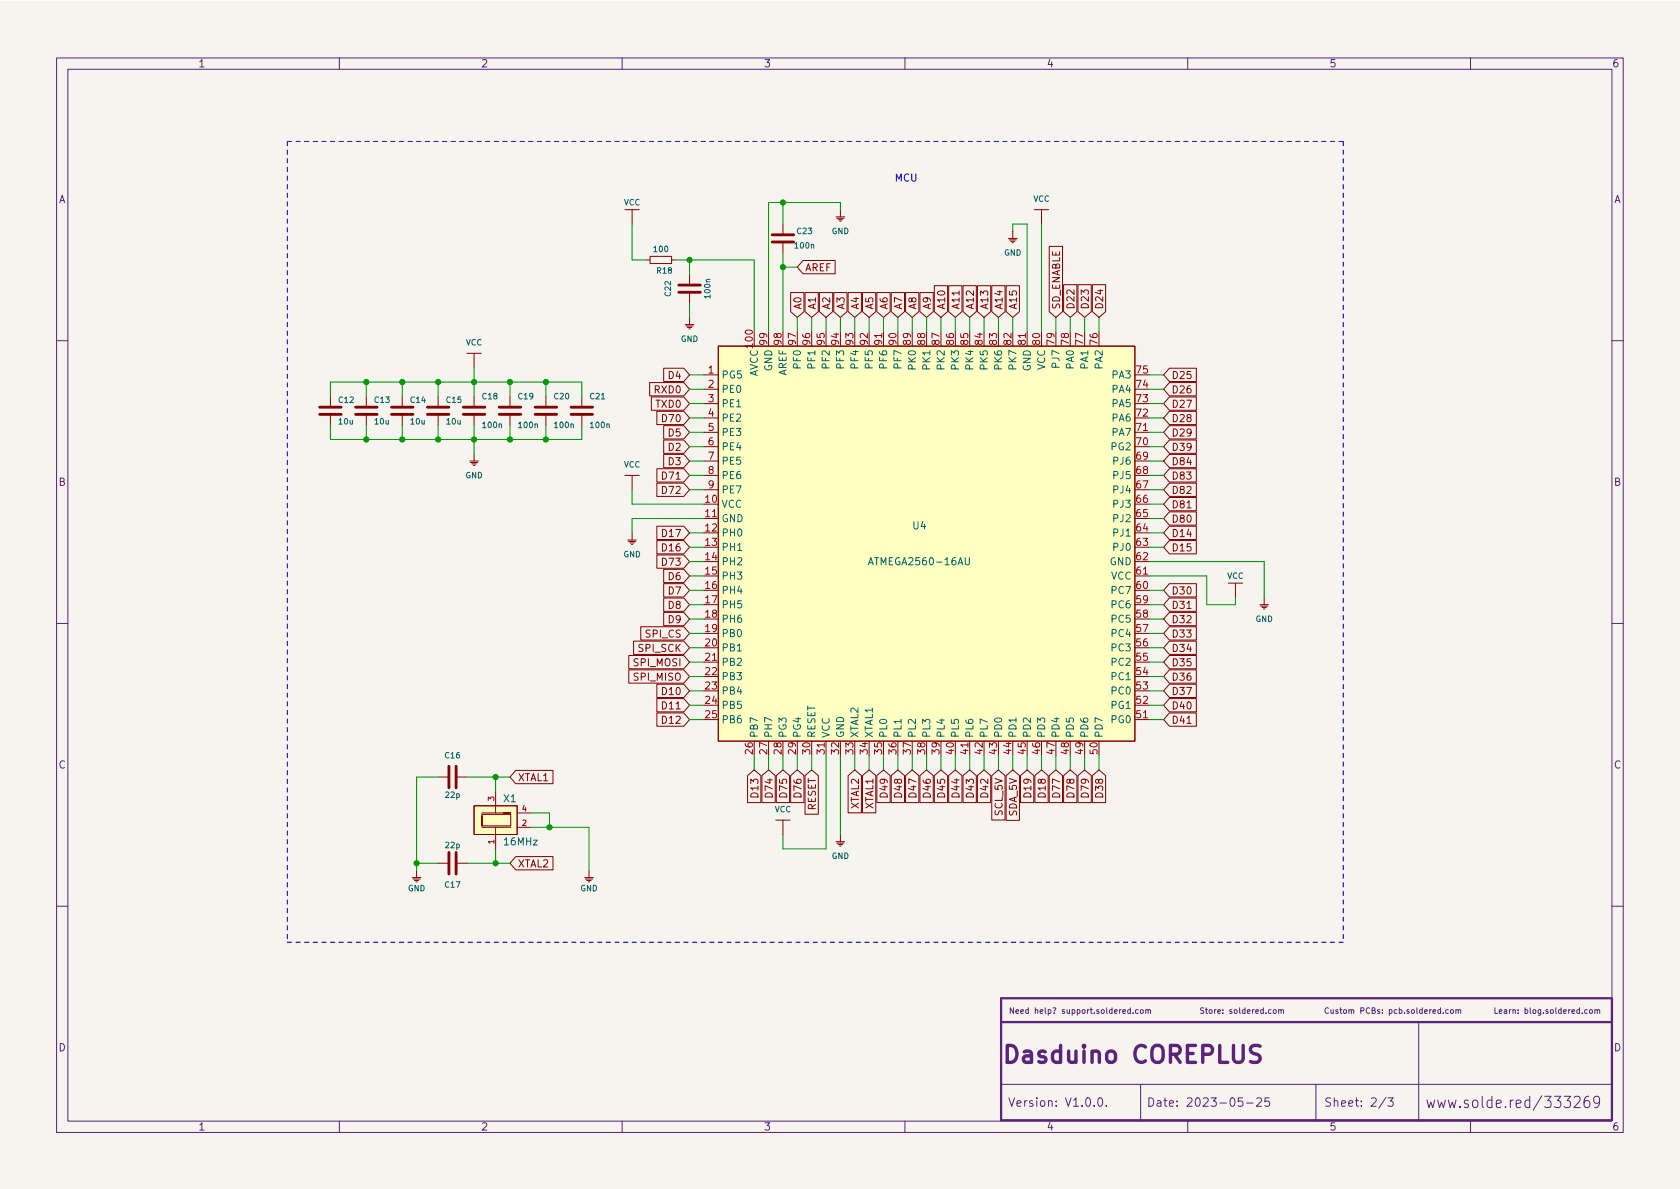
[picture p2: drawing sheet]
<svg xmlns="http://www.w3.org/2000/svg" width="297mm" height="210mm" viewBox="0 0 297 210" stroke-linecap="round" stroke-linejoin="round" font-family="sans-serif">
<path d="M0 .2h297v210.1h-297z" fill="#f5f4ef" stroke="#f5f4ef" stroke-width=".18"/>
<g fill="none" stroke="#5b2379" stroke-width=".18">
<path d="M10 10.2h277v190.1h-277zM12 12.2h273v186.1h-273zM60 10.2v2M110 10.2v2M160 10.2v2M210 10.2v2M260 10.2v2M10 60.2h2M285 60.2h2M10 110.2h2M285 110.2h2M10 160.2h2"/>
<path d="M199.9 178.6l-.3-.1-.2 .2 .1 .5h.4M199.9 178.2v1M200.3 179.1v.1M201.2 178.6l-.2-.1-.2 .2 .1 .5h.3M201.7 178.6l.3-.1 .1 .2v.3l-.1 .2-.4-.2zM202.6 178.6h.4v.6M202.6 178.5v.7M203 178.7l.1-.2 .3 .1v.6M225.2 178.6l.1-.1 .3 .1v.6l-.4-.1zM226.1 178.6h.4v.6M226.1 178.5v.7M226.5 178.7l.1-.2 .3 .1v.6"/>
<path d="M234.9 178.3a.44 .44 0 0 0-.6 .4 .44 .44 0 0 0 .6 .4M235.3 178.5l.1 .7 .3-.1M235.7 178.5v.7M236.6 178.6l-.3-.1-.1 .2v.1l.4 .1v.3h-.4M236.9 178.5h.4M237 178.2v.9l.3 .1M237.6 178.6l.3-.1 .2 .2v.3l-.2 .2-.3-.2zM238.5 178.6h.4v.6M238.5 178.5v.7M238.9 178.7l.2-.2 .2 .1 .1 .6M240.6 178.7h.5v-.4l-.5-.1v1M242.2 178.3a.44 .44 0 0 0-.7 .4 .44 .44 0 0 0 .7 .4"/>
<path d="M242.6 178.7l.4-.1 .1-.3-.5-.1v1h.4l.2-.3-.3-.2M243.9 178.6l-.2-.1-.1 .2v.1l.3 .1v.3h-.3M244.4 179.1v.1M244.4 178.6v.1M245.6 178.6l.3-.1 .2 .2-.1 .5h-.4M245.6 178.5v1M247 178.6l-.3-.1-.2 .2 .1 .5h.4M247.4 178.6l.3-.1 .2 .2-.1 .5h-.4M247.4 178.2v1M248.3 179.1v.1M249.1 178.6l-.2-.1-.2 .2 .1 .1 .3 .1v.3h-.4M249.6 178.6l.3-.1 .2 .2v.3l-.2 .2-.3-.2z"/>
<path d="M250.5 178.2v.9l.1 .1M251.5 178.6l-.3-.1-.2 .2 .1 .5h.4M251.5 178.2v1M251.9 178.9l.5-.1-.1-.2-.3-.1-.1 .2v.5h.4M252.8 178.5v.7M253.1 178.5l-.3 .2M253.4 178.9l.4-.1v-.2l-.3-.1-.1 .2v.5h.4M254.7 178.6l-.3-.1-.2 .2 .1 .5h.4M254.7 178.2v1M255.2 179.1v.1M256.1 178.6l-.3-.1-.2 .2 .1 .5h.4M256.5 178.6l.1-.1 .3 .1v.6l-.4-.1z"/>
<path d="M257.4 178.6h.4v.6M257.4 178.5v.7M257.8 178.7l.2-.2 .2 .1 .1 .6M280.6 178.6l-.2-.1-.2 .2 .1 .5h.3M281.1 178.6l.1-.1 .3 .1v.6l-.4-.1zM282 178.6h.4v.6M282 178.5v.7M282.4 178.7l.2-.2 .2 .1v.6M285 160.2h2M60 198.3v2M110 198.3v2M160 198.3v2"/>
<path d="M177 191.8h108M194.3 194.2l.2-.1a.81 .81 0 0 1 .5 .7 .81 .81 0 0 1-.3 .8h-.1a.81 .81 0 0 1-.6-.6 .81 .81 0 0 1 .3-.8zM195.6 195.5v.1M201.7 191.8v6.5M210 198.3v2M219.7 194.1h-.7l-.1 .7 .2-.1 .5 .1 .2 .2-.1 .5-.2 .1-.6-.1M220.4 195.1h1.2M222.2 194.3l.6-.2 .2 .2 .1 .3-1 1h1M224.4 194.1h-.7l-.1 .7 .2-.1 .5 .1 .2 .2-.1 .5-.2 .1-.6-.1M232.7 191.8v6.5M245.1 194.1l-1.3 1.9M245.4 194.1h.9l-.5 .6 .5 .1v.7l-.2 .1h-.5l-.2-.1"/>
<path d="M250.8 180.7v17.6M260 198.3v2M270.5 194.6l-.5-.1-.4 .4v.6l.2 .3 .2 .1 .5-.1M270.5 193.9v2M272.6 193.8l-1.5 2.5M282.8 194.7l-.3 .4-.5-.1-.2-.3v-.5l.2-.2 .5-.1 .2 .2a1.39 1.39 0 0 1-.4 1.8h-.3"/>
</g>
<path d="M222.8 185l-.4-.1h-.7a.73 .73 0 0 0-.6 .7 .73 .73 0 0 0 .6 .7 1.1 1.1 0 0 1 1.1 .7 .77 .77 0 0 1-.6 .9h-.7l-.4-.2" fill="none" stroke="#5b2379" stroke-width=".6"/>
<path d="M284.8 176.5h-107.8v21.6h107.9M285 176.5v21.6M177 180.7h108" fill="none" stroke="#5b2379" stroke-width=".4"/>
<g fill="none" stroke="#840000" stroke-width=".5">
<path d="M120 51.7h3.8M120 50.4h3.8M136.5 42.8h3.8M136.5 41.5h3.8M56.5 73.3h3.8M56.5 72h3.8M62.9 73.3h3.8M62.9 72h3.8M69.2 73.3h3.8M69.2 72h3.8M75.6 73.3h3.8M75.6 72h3.8"/>
<path d="M81.9 73.3h3.8M81.9 72h3.8M88.3 73.3h3.8M88.3 72h3.8M94.6 73.3h3.8M94.6 72h3.8M101 73.3h3.8M101 72h3.8M79.4 135.5v3.8M80.6 135.5v3.8M79.4 150.7v3.9M80.6 150.7v3.9"/>
</g>
<g fill="none" stroke="#840000" stroke-width=".18">
<path d="M110.5 37.1h2.5M111.8 37.1v2.5M138.4 39.6v1.9M147.8 38.3h1.6M148 38.6h1.2M148.2 38.9h.8M148.5 39.1h.2M148.6 37.1v1.2M182.9 37.1h2.5M184.1 37.1v2.5M114.3 46h.6M114.9 45.3h3.8v1.3h-3.8z"/>
<path d="M118.8 46h.6M121.2 57.4h1.5M121.3 57.7h1.3M121.5 57.9h.8M121.8 58.2h.2M121.9 48.5v1.9M121.9 51.7v1.9M121.9 56.1v1.3M138.4 42.8v1.9M139.8 51.7h2.3v3.4l-1.1 1-1.2-1zM142 46.1h5.7v2.3h-5.7l-1-1.2zM142.3 51.7h2.4v3.4l-1.2 1-1.2-1z"/>
<path d="M144.9 51.7h2.3v3.4l-1.2 1-1.1-1zM147.4 51.7h2.4v3.4l-1.2 1-1.2-1zM150 51.7h2.3v3.4l-1.2 1-1.1-1zM152.5 51.7h2.3v3.4l-1.1 1-1.2-1zM155 51.7h2.4v3.4l-1.2 1-1.2-1zM156.2 58.7v2.5M157.6 51.7h2.3v3.4l-1.2 1-1.1-1zM160.1 51.7h2.4v3.4l-1.2 1-1.2-1zM162.7 51.7h2.3v3.4l-1.2 1-1.1-1zM165.2 50.5h2.3v4.6l-1.1 1-1.2-1zM167.7 50.5h2.4v4.6l-1.2 1-1.2-1zM170.3 50.5h2.3v4.6l-1.2 1-1.1-1z"/>
<path d="M172.8 50.5h2.4v4.6l-1.2 1-1.2-1zM175.4 50.5h2.3v4.6l-1.2 1-1.1-1zM177.9 50.5h2.3v4.6l-1.1 1-1.2-1zM178.3 42.2h1.5M178.4 42.4h1.3M178.7 42.7h.8M178.9 42.9h.3M179.1 40.9v1.3M181.6 58.7v2.5M185.5 43.6h2.4v11.5l-1.2 1-1.2-1zM188.1 50.3h2.3v4.8l-1.2 1-1.1-1zM190.6 50.3h2.3v4.8l-1.1 1-1.2-1z"/>
<path d="M193.1 50.3h2.4v4.8l-1.2 1-1.2-1zM58.4 70.1v1.9M58.4 73.3v1.9M64.8 70.1v1.9M64.8 73.3v1.9M71.1 70.1v1.9M71.1 73.3v1.9M77.5 70.1v1.9M77.5 73.3v1.9M82.5 62.5h2.6M83.8 62.5v2.5M83.8 70.1v1.9"/>
<path d="M83.8 73.3v1.9M90.2 70.1v1.9M90.2 73.3v1.9M96.5 70.1v1.9M96.5 73.3v1.9M102.9 70.1v1.9M102.9 73.3v1.9M114.9 67.7h6l1 1.1-1 1.2h-6zM115.2 70.2h5.7l1 1.2-1 1.1h-5.7zM116.1 72.7h4.8l1 1.2-1 1.2h-4.8zM117.3 65.1h3.6l1 1.2-1 1.2h-3.6zM117.3 75.3h3.6l1 1.1-1 1.2h-3.6z"/>
<path d="M117.3 77.8h3.6l1 1.2-1 1.2h-3.6zM124.5 66.3h2.5M124.5 68.8h2.5M124.5 71.4h2.5M124.5 73.9h2.5M124.5 76.4h2.5M124.5 79h2.5M127 61.2h73.7v69.9h-73.7zM200.7 76.4h2.5M206.8 75.3h4.7v2.3h-4.7l-1.1-1.2zM206.8 67.7h4.7v2.3h-4.7l-1.1-1.2zM206.8 72.7h4.7v2.4h-4.7l-1.1-1.2z"/>
<path d="M206.8 65.1h4.7v2.4h-4.7l-1.1-1.2zM206.8 70.2h4.7v2.3h-4.7l-1.1-1.1zM206.8 77.8h4.7v2.4h-4.7l-1.1-1.2zM83.1 81.5h1.5M83.2 81.8h1.3M83.4 82h.8M83.7 82.3h.2M83.8 80.3v1.2M110.5 84.1h2.5M111 95.5h1.5M111.1 95.8h1.3M111.4 96h.7"/>
<path d="M111.6 96.3h.3M111.8 84.1v2.5M111.8 94.2v1.3M116.1 95.6h4.8l1 1.2-1 1.1h-4.8zM116.1 93.1h4.8l1 1.1-1 1.2h-4.8zM116.1 82.9h4.8l1 1.2-1 1.1h-4.8zM116.1 85.4h4.8l1 1.2-1 1.2h-4.8zM116.1 98.1h4.8l1 1.2-1 1.2h-4.8zM117.3 80.4h3.6l1 1.1-1 1.2h-3.6zM124.5 91.7h2.5M124.5 81.5h2.5M124.5 84.1h2.5"/>
<path d="M124.5 86.6h2.5M206.8 82.9h4.7v2.3h-4.7l-1.1-1.1zM206.8 95.6h4.7v2.3h-4.7l-1.1-1.1zM206.8 80.4h4.7v2.3h-4.7l-1.1-1.2zM206.8 85.4h4.7v2.4h-4.7l-1.1-1.2zM206.8 88h4.7v2.3h-4.7l-1.1-1.2zM206.8 90.5h4.7v2.4h-4.7l-1.1-1.2zM206.8 93.1h4.7v2.3h-4.7l-1.1-1.2zM209.9 89.8h.7M111.2 115.9h9.7l1 1.2-1 1.2h-9.7zM111.2 118.5h9.7l1 1.1-1 1.2h-9.7zM112 113.4h8.9l1 1.1-1 1.2h-8.9z"/>
<path d="M113.3 110.8h7.6l1 1.2-1 1.2h-7.6zM117.3 105.8h3.6l1 1.1-1 1.2h-3.6zM117.3 103.2h3.6l1 1.2-1 1.2h-3.6zM117.3 100.7h3.6l1 1.1-1 1.2h-3.6zM117.3 108.3h3.6l1 1.2-1 1.1h-3.6zM124.5 117.1h2.5M200.7 101.8h2.5M206.8 115.9h4.7v2.4h-4.7l-1.1-1.2zM206.8 113.4h4.7v2.3h-4.7l-1.1-1.2zM206.8 103.2h4.7v2.4h-4.7l-1.1-1.2zM206.8 118.5h4.7v2.3h-4.7l-1.1-1.2zM206.8 108.3h4.7v2.3h-4.7l-1.1-1.1z"/>
<path d="M206.8 110.8h4.7v2.4h-4.7l-1.1-1.2zM206.8 105.8h4.7v2.3h-4.7l-1.1-1.2zM209.9 107.6h.7M217.2 103.1h2.5M218.4 103.1v2.6M222.8 106.9h1.5M222.9 107.2h1.3M223.1 107.4h.8M223.4 107.7h.2M223.5 105.7v1.2M77.5 137.4h1.9M80.7 137.4h1.8"/>
<path d="M87.6 139.9v3.9M91.2 136.2h6.6v2.4h-6.6l-1-1.2zM116.1 126.1h4.8l1 1.1-1 1.2h-4.8zM116.1 123.5h4.8l1 1.2-1 1.2h-4.8zM116.1 121h4.8l1 1.2-1 1.1h-4.8zM132.2 137.2l1.1-1.1 1.2 1.1v4.7h-2.3zM134.7 137.2l1.2-1.1 1.2 1.1v4.7h-2.4zM137.3 137.2l1.1-1.1 1.2 1.1v4.7h-2.3zM139.8 137.2l1.2-1.1 1.1 1.1v4.7h-2.3zM142.3 137.2l1.2-1.1 1.2 1.1v6.8h-2.4zM146 131.1v2.5M150 137.2l1.1-1.1 1.2 1.1v6.5h-2.3z"/>
<path d="M152.5 137.2l1.2-1.1 1.1 1.1v6.5h-2.3zM155 137.2l1.2-1.1 1.2 1.1v4.7h-2.4zM157.6 137.2l1.1-1.1 1.2 1.1v4.7h-2.3zM160.1 137.2l1.2-1.1 1.2 1.1v4.7h-2.4zM162.7 137.2l1.1-1.1 1.2 1.1v4.7h-2.3zM165.2 137.2l1.2-1.1 1.1 1.1v4.7h-2.3zM167.7 137.2l1.2-1.1 1.2 1.1v4.7h-2.4zM170.3 137.2l1.1-1.1 1.2 1.1v4.7h-2.3zM171.4 131.1v2.5M172.8 137.2l1.2-1.1 1.2 1.1v4.7h-2.4zM175.4 137.2l1.1-1.1 1.2 1.1v7.8h-2.3zM177.9 137.2l1.2-1.1 1.1 1.1v7.9h-2.3z"/>
<path d="M180.4 137.2l1.2-1.1 1.2 1.1v4.7h-2.4zM183 137.2l1.1-1.1 1.2 1.1v4.7h-2.3zM185.5 137.2l1.2-1.1 1.2 1.1v4.7h-2.4zM188.1 137.2l1.1-1.1 1.2 1.1v4.7h-2.3zM190.6 137.2l1.2-1.1 1.1 1.1v4.7h-2.3zM193.1 137.2l1.2-1.1 1.2 1.1v4.7h-2.4zM200.7 127.2h2.5M206.8 126.1h4.7v2.3h-4.7l-1.1-1.2zM206.8 123.5h4.7v2.4h-4.7l-1.1-1.2zM206.8 121h4.7v2.3h-4.7l-1.1-1.1zM209.9 127.9h.7M72.9 155.2h1.5"/>
<path d="M73 155.4h1.3M73.3 155.7h.7M73.5 156h.3M73.7 153.9v1.3M77.5 152.6h1.9M80.7 152.6h1.8M83.8 142.5h7.6v5.1h-7.6zM85.2 143.8h5.1h-1.3M85.2 144.3v1.7v-2h5.1v2h-5.1M85.2 146.3h5.1M87.6 146.3v3.8M91.2 151.5h6.6v2.3h-6.6l-1-1.2z"/>
<path d="M91.4 146.3h2.6M91.4 143.8h2.6M103.4 155.2h1.5M103.5 155.4h1.3M103.8 155.7h.7M104 156h.3M104.1 153.9v1.3M137.2 145h2.5M138.4 145v2.6M147.8 148.8h1.6M148 149.1h1.2M148.2 149.3h.8"/>
<path d="M148.5 149.6h.2M148.6 147.6v1.2"/>
</g>
<g fill="#ffffc2" stroke="#ffffc2" stroke-width=".18">
<path d="M127 61.2h73.7v69.9h-73.7z"/>
<path d="M83.8 142.5h7.6v5.1h-7.6z"/>
</g>
<path d="M153.5 99.9l.5-1.3 .4 1.3M170.7 98.6v1l.2 .3h.2l.3-.3v-1" fill="none" stroke="#006464" stroke-width=".18"/>
<path d="M50.8 25v141.6M50.8 25h186.7M237.5 25v141.6M237.5 166.6h-186.7" fill="none" stroke="#0000c2" stroke-width=".18" stroke-dasharray=".8 .8"/>
<g fill="none" stroke="#009600" stroke-width=".18">
<path d="M111.8 39.6v6.4h2.5M138.4 35.8v3.8M148.6 37.1v-1.3h-12.7v22.9M184.1 39.6v19.1M119.4 46h13.9v12.7M121.9 46v2.5M121.9 53.6v2.5M138.4 44.7v14M138.4 47.2h2.6M141 56.1v2.6M143.5 56.1v2.6M146 56.1v2.6"/>
<path d="M148.6 56.1v2.6M151.1 56.1v2.6M153.7 56.1v2.6M156.2 56.1v2.6M158.7 56.1v2.6M161.3 56.1v2.6M163.8 56.1v2.6M166.4 56.1v2.6M168.9 56.1v2.6M171.4 56.1v2.6M174 56.1v2.6M176.5 56.1v2.6"/>
<path d="M179.1 40.9v-1.3h2.5v19.1M179.1 56.1v2.6M186.7 56.1v2.6M189.2 56.1v2.6M191.8 56.1v2.6M194.3 56.1v2.6M58.4 75.2v2.5h44.5v-2.5M58.4 70.1v-2.5h44.5v2.5M64.8 67.6v2.5M64.8 75.2v2.5M71.1 67.6v2.5M71.1 75.2v2.5"/>
<path d="M77.5 67.6v2.5M77.5 75.2v2.5M83.8 65v5.1M83.8 75.2v5.1M90.2 67.6v2.5M90.2 75.2v2.5M96.5 67.6v2.5M96.5 75.2v2.5M121.9 79h2.6M121.9 76.4h2.6M121.9 68.8h2.6M121.9 73.9h2.6"/>
<path d="M121.9 66.3h2.6M121.9 71.4h2.6M203.2 79h2.5M203.2 76.4h2.5M203.2 68.8h2.5M203.2 73.9h2.5M203.2 66.3h2.5M203.2 71.4h2.5M111.8 86.6v2.5h12.7M121.9 94.2h2.6M121.9 99.3h2.6M121.9 86.6h2.6"/>
<path d="M121.9 96.8h2.6M121.9 84.1h2.6M121.9 81.5h2.6M124.5 91.7h-12.7v2.5M203.2 94.2h2.5M203.2 91.7h2.5M203.2 89.1h2.5M203.2 99.3h20.3v6.4M203.2 86.6h2.5M203.2 96.8h2.5M203.2 84.1h2.5M203.2 81.5h2.5"/>
<path d="M121.9 106.9h2.6M121.9 117.1h2.6M121.9 119.6h2.6M121.9 114.5h2.6M121.9 104.4h2.6M121.9 101.8h2.6M121.9 109.5h2.6M121.9 112h2.6M203.2 106.9h2.5M203.2 101.8h10.2v5.1h5v-1.2M203.2 117.1h2.5M203.2 119.6h2.5"/>
<path d="M203.2 114.5h2.5M203.2 104.4h2.5M203.2 109.5h2.5M203.2 112h2.5M77.5 137.4h-3.8v16.5M82.5 137.4h7.7M87.6 137.4v2.5M121.9 124.7h2.6M121.9 127.2h2.6M121.9 122.2h2.6M133.3 133.6v2.5M135.9 133.6v2.5"/>
<path d="M138.4 133.6v2.5M141 133.6v2.5M143.5 133.6v2.5M146 133.6v16.5h-7.6v-2.5M148.6 133.6v14M151.1 133.6v2.5M153.7 133.6v2.5M156.2 133.6v2.5M158.7 133.6v2.5M161.3 133.6v2.5M163.8 133.6v2.5M166.4 133.6v2.5"/>
<path d="M168.9 133.6v2.5M171.4 133.6v2.5M174 133.6v2.5M176.5 133.6v2.5M179.1 133.6v2.5M181.6 133.6v2.5M184.1 133.6v2.5M186.7 133.6v2.5M189.2 133.6v2.5M191.8 133.6v2.5M194.3 133.6v2.5M203.2 124.7h2.5"/>
<path d="M203.2 127.2h2.5M203.2 122.2h2.5M73.7 152.6h3.8M82.5 152.6h7.7M87.6 150.1v2.5M94 146.3h10.1v7.6M94 143.8h3.2v2.5"/>
</g>
<g fill="#009600" stroke="#009600" stroke-width=".18">
<circle cx="138.4" cy="35.8" r=".46"/>
<circle cx="77.5" cy="67.6" r=".46"/>
<circle cx="96.5" cy="67.6" r=".46"/>
<circle cx="90.2" cy="67.6" r=".46"/>
<circle cx="71.1" cy="77.7" r=".46"/>
<circle cx="83.8" cy="77.7" r=".46"/>
<circle cx="77.5" cy="77.7" r=".46"/>
<circle cx="121.9" cy="46" r=".46"/>
<circle cx="64.8" cy="67.6" r=".46"/>
<circle cx="64.8" cy="77.7" r=".46"/>
<circle cx="83.8" cy="67.6" r=".46"/>
<circle cx="71.1" cy="67.6" r=".46"/>
<circle cx="96.5" cy="77.7" r=".46"/>
<circle cx="90.2" cy="77.7" r=".46"/>
<circle cx="87.6" cy="152.6" r=".46"/>
<circle cx="97.2" cy="146.3" r=".46"/>
<circle cx="87.6" cy="137.4" r=".46"/>
<circle cx="73.7" cy="152.6" r=".46"/>
<circle cx="138.4" cy="47.2" r=".46"/>
</g>
<text font-size="4.2" fill="#5b2379" x="177" y="188">Dasduino COREPLUS</text>
<g font-size="2.8" fill="#5b2379">
<text x="252" y="196">www.solde.red/</text>
<text x="272.8" y="196">333269</text>
</g>
<g font-size="2.1" fill="#5b2379">
<text x="178.2" y="195.7">Version: V1.0.0.</text>
<text x="202.7" y="195.7">Date: 2023-05-25</text>
<text x="234" y="195.7">Sheet: 2/3</text>
</g>
<g font-size="1.8" fill="#5b2379">
<text x="35" y="11.9">1</text>
<text x="85" y="11.9">2</text>
<text x="135" y="11.9">3</text>
<text x="185" y="11.9">4</text>
<text x="235" y="11.9">5</text>
<text x="285" y="11.9">6</text>
<text x="10.3" y="35.9">A</text>
<text x="285.3" y="35.9">A</text>
<text x="10.3" y="85.9">B</text>
<text x="285.3" y="85.9">B</text>
<text x="10.3" y="135.9">C</text>
<text x="285.3" y="135.9">C</text>
<text x="10.3" y="185.9">D</text>
<text x="285.3" y="185.9">D</text>
<text x="35" y="199.9">1</text>
<text x="85" y="199.9">2</text>
<text x="135" y="199.9">3</text>
<text x="185" y="199.9">4</text>
<text x="235" y="199.9">5</text>
<text x="285" y="199.9">6</text>
</g>
<text font-size="1.8" fill="#0000c2" x="158.1" y="32.1">MCU</text>
<g font-size="1.8" fill="#840000">
<text x="142.3" y="48">AREF</text>
<text x="141.7" y="54.8" transform="rotate(-90 141.7 54.8)">A0</text>
<text x="144.2" y="54.8" transform="rotate(-90 144.2 54.8)">A1</text>
<text x="146.8" y="54.8" transform="rotate(-90 146.8 54.8)">A2</text>
<text x="149.3" y="54.8" transform="rotate(-90 149.3 54.8)">A3</text>
<text x="151.9" y="54.8" transform="rotate(-90 151.9 54.8)">A4</text>
<text x="154.4" y="54.8" transform="rotate(-90 154.4 54.8)">A5</text>
<text x="156.9" y="54.8" transform="rotate(-90 156.9 54.8)">A6</text>
<text x="159.5" y="54.8" transform="rotate(-90 159.5 54.8)">A7</text>
<text x="162" y="54.8" transform="rotate(-90 162 54.8)">A8</text>
<text x="164.6" y="54.8" transform="rotate(-90 164.6 54.8)">A9</text>
<text x="167.1" y="54.8" transform="rotate(-90 167.1 54.8)">A10</text>
<text x="169.6" y="54.8" transform="rotate(-90 169.6 54.8)">A11</text>
<text x="172.2" y="54.8" transform="rotate(-90 172.2 54.8)">A12</text>
<text x="174.7" y="54.8" transform="rotate(-90 174.7 54.8)">A13</text>
<text x="177.3" y="54.8" transform="rotate(-90 177.3 54.8)">A14</text>
<text x="179.8" y="54.8" transform="rotate(-90 179.8 54.8)">A15</text>
<text x="187.4" y="54.8" transform="rotate(-90 187.4 54.8)">SD_ENABLE</text>
<text x="190" y="54.8" transform="rotate(-90 190 54.8)">D22</text>
<text x="192.5" y="54.8" transform="rotate(-90 192.5 54.8)">D23</text>
<text x="195" y="54.8" transform="rotate(-90 195 54.8)">D24</text>
<text x="115.9" y="69.6">RXD0</text>
<text x="118.3" y="67">D4</text>
<text x="207.1" y="69.6">D26</text>
<text x="207.1" y="67">D25</text>
<text x="116.1" y="72.1">TXD0</text>
<text x="117.3" y="74.6">D70</text>
<text x="118.3" y="77.2">D5</text>
<text x="207.1" y="77.2">D29</text>
<text x="207.1" y="74.6">D28</text>
<text x="207.1" y="72.1">D27</text>
<text x="118.3" y="82.3">D3</text>
<text x="118.3" y="79.7">D2</text>
<text x="207.1" y="82.3">D84</text>
<text x="207.1" y="79.7">D39</text>
<text x="117.3" y="84.8">D71</text>
<text x="117.3" y="87.3">D72</text>
<text x="207.1" y="84.8">D83</text>
<text x="207.1" y="87.3">D82</text>
<text x="207.1" y="89.9">D81</text>
<text x="117.3" y="95">D17</text>
<text x="207.1" y="92.4">D80</text>
<text x="207.1" y="95">D14</text>
<text x="117.3" y="97.5">D16</text>
<text x="117.3" y="100">D73</text>
<text x="207.1" y="97.5">D15</text>
<text x="118.3" y="107.7">D8</text>
<text x="118.3" y="105.1">D7</text>
<text x="118.3" y="102.6">D6</text>
<text x="207.1" y="105.1">D30</text>
<text x="207.1" y="107.7">D31</text>
<text x="114.3" y="112.7">SPI_CS</text>
<text x="118.3" y="110.2">D9</text>
<text x="207.1" y="110.2">D32</text>
<text x="207.1" y="112.7">D33</text>
<text x="112.2" y="117.8">SPI_MOSI</text>
<text x="113" y="115.3">SPI_SCK</text>
<text x="207.1" y="117.8">D35</text>
<text x="207.1" y="115.3">D34</text>
<text x="112.2" y="120.4">SPI_MISO</text>
<text x="117.3" y="125.4">D11</text>
<text x="117.3" y="122.9">D10</text>
<text x="207.1" y="125.4">D40</text>
<text x="207.1" y="120.4">D36</text>
<text x="207.1" y="122.9">D37</text>
<text x="117.3" y="128">D12</text>
<text x="207.1" y="128">D41</text>
<text x="91.5" y="138.1">XTAL1</text>
<text x="134.1" y="140.7" transform="rotate(-90 134.1 140.7)">D13</text>
<text x="136.6" y="140.7" transform="rotate(-90 136.6 140.7)">D74</text>
<text x="139.2" y="140.7" transform="rotate(-90 139.2 140.7)">D75</text>
<text x="141.7" y="140.7" transform="rotate(-90 141.7 140.7)">D76</text>
<text x="144.2" y="143.4" transform="rotate(-90 144.2 143.4)">RESET</text>
<text x="151.9" y="143.1" transform="rotate(-90 151.9 143.1)">XTAL2</text>
<text x="154.4" y="143.1" transform="rotate(-90 154.4 143.1)">XTAL1</text>
<text x="156.9" y="140.7" transform="rotate(-90 156.9 140.7)">D49</text>
<text x="159.5" y="140.7" transform="rotate(-90 159.5 140.7)">D48</text>
<text x="162" y="140.7" transform="rotate(-90 162 140.7)">D47</text>
<text x="164.6" y="140.7" transform="rotate(-90 164.6 140.7)">D46</text>
<text x="167.1" y="140.7" transform="rotate(-90 167.1 140.7)">D45</text>
<text x="169.6" y="140.7" transform="rotate(-90 169.6 140.7)">D44</text>
<text x="172.2" y="140.7" transform="rotate(-90 172.2 140.7)">D43</text>
<text x="174.7" y="140.7" transform="rotate(-90 174.7 140.7)">D42</text>
<text x="182.3" y="140.7" transform="rotate(-90 182.3 140.7)">D19</text>
<text x="184.9" y="140.7" transform="rotate(-90 184.9 140.7)">D18</text>
<text x="187.4" y="140.7" transform="rotate(-90 187.4 140.7)">D77</text>
<text x="190" y="140.7" transform="rotate(-90 190 140.7)">D78</text>
<text x="192.5" y="140.7" transform="rotate(-90 192.5 140.7)">D79</text>
<text x="195" y="140.7" transform="rotate(-90 195 140.7)">D38</text>
<text x="177.3" y="144.2" transform="rotate(-90 177.3 144.2)">SCL_5V</text>
<text x="179.8" y="144.4" transform="rotate(-90 179.8 144.4)">SDA_5V</text>
<text x="91.5" y="153.4">XTAL2</text>
</g>
<g font-size="1.8" fill="#a90000">
<text x="133.1" y="61.4" transform="rotate(-90 133.1 61.4)">100</text>
<text x="135.6" y="60.9" transform="rotate(-90 135.6 60.9)">99</text>
<text x="138.2" y="60.9" transform="rotate(-90 138.2 60.9)">98</text>
<text x="140.7" y="60.9" transform="rotate(-90 140.7 60.9)">97</text>
<text x="143.3" y="60.9" transform="rotate(-90 143.3 60.9)">96</text>
<text x="145.8" y="60.9" transform="rotate(-90 145.8 60.9)">95</text>
<text x="148.3" y="60.9" transform="rotate(-90 148.3 60.9)">94</text>
<text x="150.9" y="60.9" transform="rotate(-90 150.9 60.9)">93</text>
<text x="153.4" y="60.9" transform="rotate(-90 153.4 60.9)">92</text>
<text x="156" y="60.9" transform="rotate(-90 156 60.9)">91</text>
<text x="158.5" y="60.9" transform="rotate(-90 158.5 60.9)">90</text>
<text x="161" y="60.9" transform="rotate(-90 161 60.9)">89</text>
<text x="163.6" y="60.9" transform="rotate(-90 163.6 60.9)">88</text>
<text x="166.1" y="60.9" transform="rotate(-90 166.1 60.9)">87</text>
<text x="168.7" y="60.9" transform="rotate(-90 168.7 60.9)">86</text>
<text x="171.2" y="60.9" transform="rotate(-90 171.2 60.9)">85</text>
<text x="173.7" y="60.9" transform="rotate(-90 173.7 60.9)">84</text>
<text x="176.3" y="60.9" transform="rotate(-90 176.3 60.9)">83</text>
<text x="178.8" y="60.9" transform="rotate(-90 178.8 60.9)">82</text>
<text x="181.4" y="60.9" transform="rotate(-90 181.4 60.9)">81</text>
<text x="183.9" y="60.9" transform="rotate(-90 183.9 60.9)">80</text>
<text x="186.4" y="60.9" transform="rotate(-90 186.4 60.9)">79</text>
<text x="189" y="60.9" transform="rotate(-90 189 60.9)">78</text>
<text x="191.5" y="60.9" transform="rotate(-90 191.5 60.9)">77</text>
<text x="194.1" y="60.9" transform="rotate(-90 194.1 60.9)">76</text>
<text x="125.2" y="66">1</text>
<text x="125.2" y="68.6">2</text>
<text x="125.2" y="71.1">3</text>
<text x="200.9" y="71.1">73</text>
<text x="200.9" y="68.6">74</text>
<text x="200.9" y="66">75</text>
<text x="125.2" y="73.7">4</text>
<text x="125.2" y="76.2">5</text>
<text x="200.9" y="76.2">71</text>
<text x="200.9" y="73.7">72</text>
<text x="125.2" y="78.7">6</text>
<text x="125.2" y="81.3">7</text>
<text x="125.2" y="83.8">8</text>
<text x="200.9" y="83.8">68</text>
<text x="200.9" y="81.3">69</text>
<text x="200.9" y="78.7">70</text>
<text x="124.7" y="88.9">10</text>
<text x="125.2" y="86.4">9</text>
<text x="200.9" y="88.9">66</text>
<text x="200.9" y="86.4">67</text>
<text x="124.7" y="91.4">11</text>
<text x="124.7" y="94">12</text>
<text x="200.9" y="94">64</text>
<text x="200.9" y="91.4">65</text>
<text x="124.7" y="96.5">13</text>
<text x="124.7" y="99.1">14</text>
<text x="124.7" y="101.6">15</text>
<text x="200.9" y="101.6">61</text>
<text x="200.9" y="99.1">62</text>
<text x="200.9" y="96.5">63</text>
<text x="124.7" y="104.1">16</text>
<text x="124.7" y="106.7">17</text>
<text x="200.9" y="106.7">59</text>
<text x="200.9" y="104.1">60</text>
<text x="124.7" y="109.2">18</text>
<text x="124.7" y="111.8">19</text>
<text x="200.9" y="111.8">57</text>
<text x="200.9" y="109.2">58</text>
<text x="124.7" y="114.3">20</text>
<text x="124.7" y="116.8">21</text>
<text x="124.7" y="119.4">22</text>
<text x="200.9" y="119.4">54</text>
<text x="200.9" y="116.8">55</text>
<text x="200.9" y="114.3">56</text>
<text x="124.7" y="121.9">23</text>
<text x="124.7" y="124.5">24</text>
<text x="200.9" y="124.5">52</text>
<text x="200.9" y="121.9">53</text>
<text x="124.7" y="127">25</text>
<text x="200.9" y="127">51</text>
<text x="133.1" y="133.3" transform="rotate(-90 133.1 133.3)">26</text>
<text x="135.6" y="133.3" transform="rotate(-90 135.6 133.3)">27</text>
<text x="138.2" y="133.3" transform="rotate(-90 138.2 133.3)">28</text>
<text x="140.7" y="133.3" transform="rotate(-90 140.7 133.3)">29</text>
<text x="143.3" y="133.3" transform="rotate(-90 143.3 133.3)">30</text>
<text x="145.8" y="133.3" transform="rotate(-90 145.8 133.3)">31</text>
<text x="148.3" y="133.3" transform="rotate(-90 148.3 133.3)">32</text>
<text x="150.9" y="133.3" transform="rotate(-90 150.9 133.3)">33</text>
<text x="153.4" y="133.3" transform="rotate(-90 153.4 133.3)">34</text>
<text x="156" y="133.3" transform="rotate(-90 156 133.3)">35</text>
<text x="158.5" y="133.3" transform="rotate(-90 158.5 133.3)">36</text>
<text x="161" y="133.3" transform="rotate(-90 161 133.3)">37</text>
<text x="163.6" y="133.3" transform="rotate(-90 163.6 133.3)">38</text>
<text x="166.1" y="133.3" transform="rotate(-90 166.1 133.3)">39</text>
<text x="168.7" y="133.3" transform="rotate(-90 168.7 133.3)">40</text>
<text x="171.2" y="133.3" transform="rotate(-90 171.2 133.3)">41</text>
<text x="173.7" y="133.3" transform="rotate(-90 173.7 133.3)">42</text>
<text x="176.3" y="133.3" transform="rotate(-90 176.3 133.3)">43</text>
<text x="178.8" y="133.3" transform="rotate(-90 178.8 133.3)">44</text>
<text x="181.4" y="133.3" transform="rotate(-90 181.4 133.3)">45</text>
<text x="183.9" y="133.3" transform="rotate(-90 183.9 133.3)">46</text>
<text x="186.4" y="133.3" transform="rotate(-90 186.4 133.3)">47</text>
<text x="189" y="133.3" transform="rotate(-90 189 133.3)">48</text>
<text x="191.5" y="133.3" transform="rotate(-90 191.5 133.3)">49</text>
<text x="194.1" y="133.3" transform="rotate(-90 194.1 133.3)">50</text>
</g>
<g font-size="1.8" fill="#006464">
<text x="136.5" y="65.6" transform="rotate(-90 136.5 65.6)">GND</text>
<text x="141.6" y="65" transform="rotate(-90 141.6 65)">PF0</text>
<text x="144.1" y="65" transform="rotate(-90 144.1 65)">PF1</text>
<text x="146.7" y="65" transform="rotate(-90 146.7 65)">PF2</text>
<text x="149.2" y="65" transform="rotate(-90 149.2 65)">PF3</text>
<text x="151.8" y="65" transform="rotate(-90 151.8 65)">PF4</text>
<text x="154.3" y="65" transform="rotate(-90 154.3 65)">PF5</text>
<text x="156.8" y="65" transform="rotate(-90 156.8 65)">PF6</text>
<text x="159.4" y="65" transform="rotate(-90 159.4 65)">PF7</text>
<text x="161.9" y="65.2" transform="rotate(-90 161.9 65.2)">PK0</text>
<text x="164.5" y="65.2" transform="rotate(-90 164.5 65.2)">PK1</text>
<text x="167" y="65.2" transform="rotate(-90 167 65.2)">PK2</text>
<text x="169.5" y="65.2" transform="rotate(-90 169.5 65.2)">PK3</text>
<text x="172.1" y="65.2" transform="rotate(-90 172.1 65.2)">PK4</text>
<text x="174.6" y="65.2" transform="rotate(-90 174.6 65.2)">PK5</text>
<text x="177.2" y="65.2" transform="rotate(-90 177.2 65.2)">PK6</text>
<text x="179.7" y="65.2" transform="rotate(-90 179.7 65.2)">PK7</text>
<text x="182.2" y="65.6" transform="rotate(-90 182.2 65.6)">GND</text>
<text x="184.8" y="65.5" transform="rotate(-90 184.8 65.5)">VCC</text>
<text x="187.3" y="64.9" transform="rotate(-90 187.3 64.9)">PJ7</text>
<text x="189.9" y="65.2" transform="rotate(-90 189.9 65.2)">PA0</text>
<text x="192.4" y="65.2" transform="rotate(-90 192.4 65.2)">PA1</text>
<text x="194.9" y="65.2" transform="rotate(-90 194.9 65.2)">PA2</text>
<text x="127.5" y="66.9">PG5</text>
<text x="127.5" y="69.5">PE0</text>
<text x="134" y="66.7" transform="rotate(-90 134 66.7)">AVCC</text>
<text x="139.1" y="66.5" transform="rotate(-90 139.1 66.5)">AREF</text>
<text x="196.7" y="69.5">PA4</text>
<text x="196.7" y="66.9">PA3</text>
<text x="127.5" y="72">PE1</text>
<text x="127.5" y="74.5">PE2</text>
<text x="127.5" y="77.1">PE3</text>
<text x="196.7" y="77.1">PA7</text>
<text x="196.7" y="74.5">PA6</text>
<text x="196.7" y="72">PA5</text>
<text x="127.5" y="79.6">PE4</text>
<text x="127.5" y="82.2">PE5</text>
<text x="196.6" y="79.6">PG2</text>
<text x="197" y="82.2">PJ6</text>
<text x="127.5" y="89.8">VCC</text>
<text x="127.5" y="84.7">PE6</text>
<text x="127.5" y="87.2">PE7</text>
<text x="197" y="89.8">PJ3</text>
<text x="197" y="87.2">PJ4</text>
<text x="197" y="84.7">PJ5</text>
<text x="127.5" y="92.3">GND</text>
<text x="127.5" y="94.9">PH0</text>
<text x="161.4" y="93.6">U4</text>
<text x="197" y="94.9">PJ1</text>
<text x="197" y="92.3">PJ2</text>
<text x="127.5" y="97.4">PH1</text>
<text x="127.5" y="99.9">PH2</text>
<text x="154.2" y="99.9">ATMEGA2560-16AU</text>
<text x="196.2" y="99.9">GND</text>
<text x="197" y="97.4">PJ0</text>
<text x="127.5" y="102.5">PH3</text>
<text x="127.5" y="105">PH4</text>
<text x="127.5" y="107.6">PH5</text>
<text x="196.4" y="102.5">VCC</text>
<text x="196.7" y="107.6">PC6</text>
<text x="196.7" y="105">PC7</text>
<text x="127.5" y="110.1">PH6</text>
<text x="127.5" y="112.6">PB0</text>
<text x="196.7" y="112.6">PC4</text>
<text x="196.7" y="110.1">PC5</text>
<text x="127.5" y="115.2">PB1</text>
<text x="127.5" y="117.7">PB2</text>
<text x="196.7" y="117.7">PC2</text>
<text x="196.7" y="115.2">PC3</text>
<text x="127.5" y="120.3">PB3</text>
<text x="127.5" y="122.8">PB4</text>
<text x="127.5" y="125.3">PB5</text>
<text x="196.6" y="125.3">PG1</text>
<text x="196.7" y="122.8">PC0</text>
<text x="196.7" y="120.3">PC1</text>
<text x="127.5" y="127.9">PB6</text>
<text x="134" y="130.6" transform="rotate(-90 134 130.6)">PB7</text>
<text x="136.5" y="130.6" transform="rotate(-90 136.5 130.6)">PH7</text>
<text x="139.1" y="130.6" transform="rotate(-90 139.1 130.6)">PG3</text>
<text x="141.6" y="130.6" transform="rotate(-90 141.6 130.6)">PG4</text>
<text x="144.1" y="130.6" transform="rotate(-90 144.1 130.6)">RESET</text>
<text x="146.7" y="130.6" transform="rotate(-90 146.7 130.6)">VCC</text>
<text x="149.2" y="130.6" transform="rotate(-90 149.2 130.6)">GND</text>
<text x="151.8" y="130.6" transform="rotate(-90 151.8 130.6)">XTAL2</text>
<text x="154.3" y="130.6" transform="rotate(-90 154.3 130.6)">XTAL1</text>
<text x="156.8" y="130.6" transform="rotate(-90 156.8 130.6)">PL0</text>
<text x="159.4" y="130.6" transform="rotate(-90 159.4 130.6)">PL1</text>
<text x="161.9" y="130.6" transform="rotate(-90 161.9 130.6)">PL2</text>
<text x="164.5" y="130.6" transform="rotate(-90 164.5 130.6)">PL3</text>
<text x="167" y="130.6" transform="rotate(-90 167 130.6)">PL4</text>
<text x="169.5" y="130.6" transform="rotate(-90 169.5 130.6)">PL5</text>
<text x="172.1" y="130.6" transform="rotate(-90 172.1 130.6)">PL6</text>
<text x="174.6" y="130.6" transform="rotate(-90 174.6 130.6)">PL7</text>
<text x="177.2" y="130.6" transform="rotate(-90 177.2 130.6)">PD0</text>
<text x="179.7" y="130.6" transform="rotate(-90 179.7 130.6)">PD1</text>
<text x="182.2" y="130.6" transform="rotate(-90 182.2 130.6)">PD2</text>
<text x="184.8" y="130.6" transform="rotate(-90 184.8 130.6)">PD3</text>
<text x="187.3" y="130.6" transform="rotate(-90 187.3 130.6)">PD4</text>
<text x="189.9" y="130.6" transform="rotate(-90 189.9 130.6)">PD5</text>
<text x="192.4" y="130.6" transform="rotate(-90 192.4 130.6)">PD6</text>
<text x="194.9" y="130.6" transform="rotate(-90 194.9 130.6)">PD7</text>
<text x="196.6" y="127.9">PG0</text>
<text x="89.1" y="141.9">X1</text>
<text x="89.3" y="149.5">16MHz</text>
</g>
<g font-size="1.4" fill="#006464">
<text x="182.7" y="35.7">VCC</text>
<text x="110.3" y="36.3">VCC</text>
<text x="141" y="41.4">C23</text>
<text x="147" y="41.4">GND</text>
<text x="115.7" y="44.6">100</text>
<text x="140.7" y="43.9">100n</text>
<text x="177.5" y="45.2">GND</text>
<text x="116.2" y="48.4">R18</text>
<text x="118.6" y="52.3" transform="rotate(-90 118.6 52.3)">C22</text>
<text x="125.6" y="52.6" transform="rotate(-90 125.6 52.6)">100n</text>
<text x="82.4" y="61.1">VCC</text>
<text x="120.4" y="60.4">GND</text>
<text x="59.9" y="71.2">C12</text>
<text x="66.3" y="71.2">C13</text>
<text x="72.6" y="71.2">C14</text>
<text x="79" y="71.2">C15</text>
<text x="85.3" y="70.6">C18</text>
<text x="91.7" y="70.6">C19</text>
<text x="98" y="70.6">C20</text>
<text x="104.4" y="70.6">C21</text>
<text x="60" y="75">10u</text>
<text x="66.3" y="75">10u</text>
<text x="72.7" y="75">10u</text>
<text x="79" y="75">10u</text>
<text x="85.4" y="75.7">100n</text>
<text x="91.8" y="75.7">100n</text>
<text x="98.1" y="75.7">100n</text>
<text x="104.5" y="75.7">100n</text>
<text x="110.3" y="82.7">VCC</text>
<text x="82.3" y="84.6">GND</text>
<text x="110.2" y="98.5">GND</text>
<text x="217" y="102.3">VCC</text>
<text x="222" y="110">GND</text>
<text x="78.7" y="134.1">C16</text>
<text x="78.8" y="141.1">22p</text>
<text x="137" y="143.6">VCC</text>
<text x="78.8" y="150">22p</text>
<text x="147" y="151.9">GND</text>
<text x="72.1" y="157.6">GND</text>
<text x="78.7" y="157">C17</text>
<text x="102.6" y="157.6">GND</text>
</g>
<g font-size="1.4" fill="#a90000">
<text x="87.4" y="141.6" transform="rotate(-90 87.4 141.6)">3</text>
<text x="92.3" y="143.5">4</text>
<text x="87.4" y="149.2" transform="rotate(-90 87.4 149.2)">1</text>
<text x="92.3" y="146">2</text>
</g>
<g font-size="1.4" fill="#5b2379">
<text x="178.3" y="179.3">Need help? support.soldered.com</text>
<text x="212" y="179.3">Store: soldered.com</text>
<text x="264" y="179.3">Learn: blog.soldered.com</text>
</g>
</svg>
